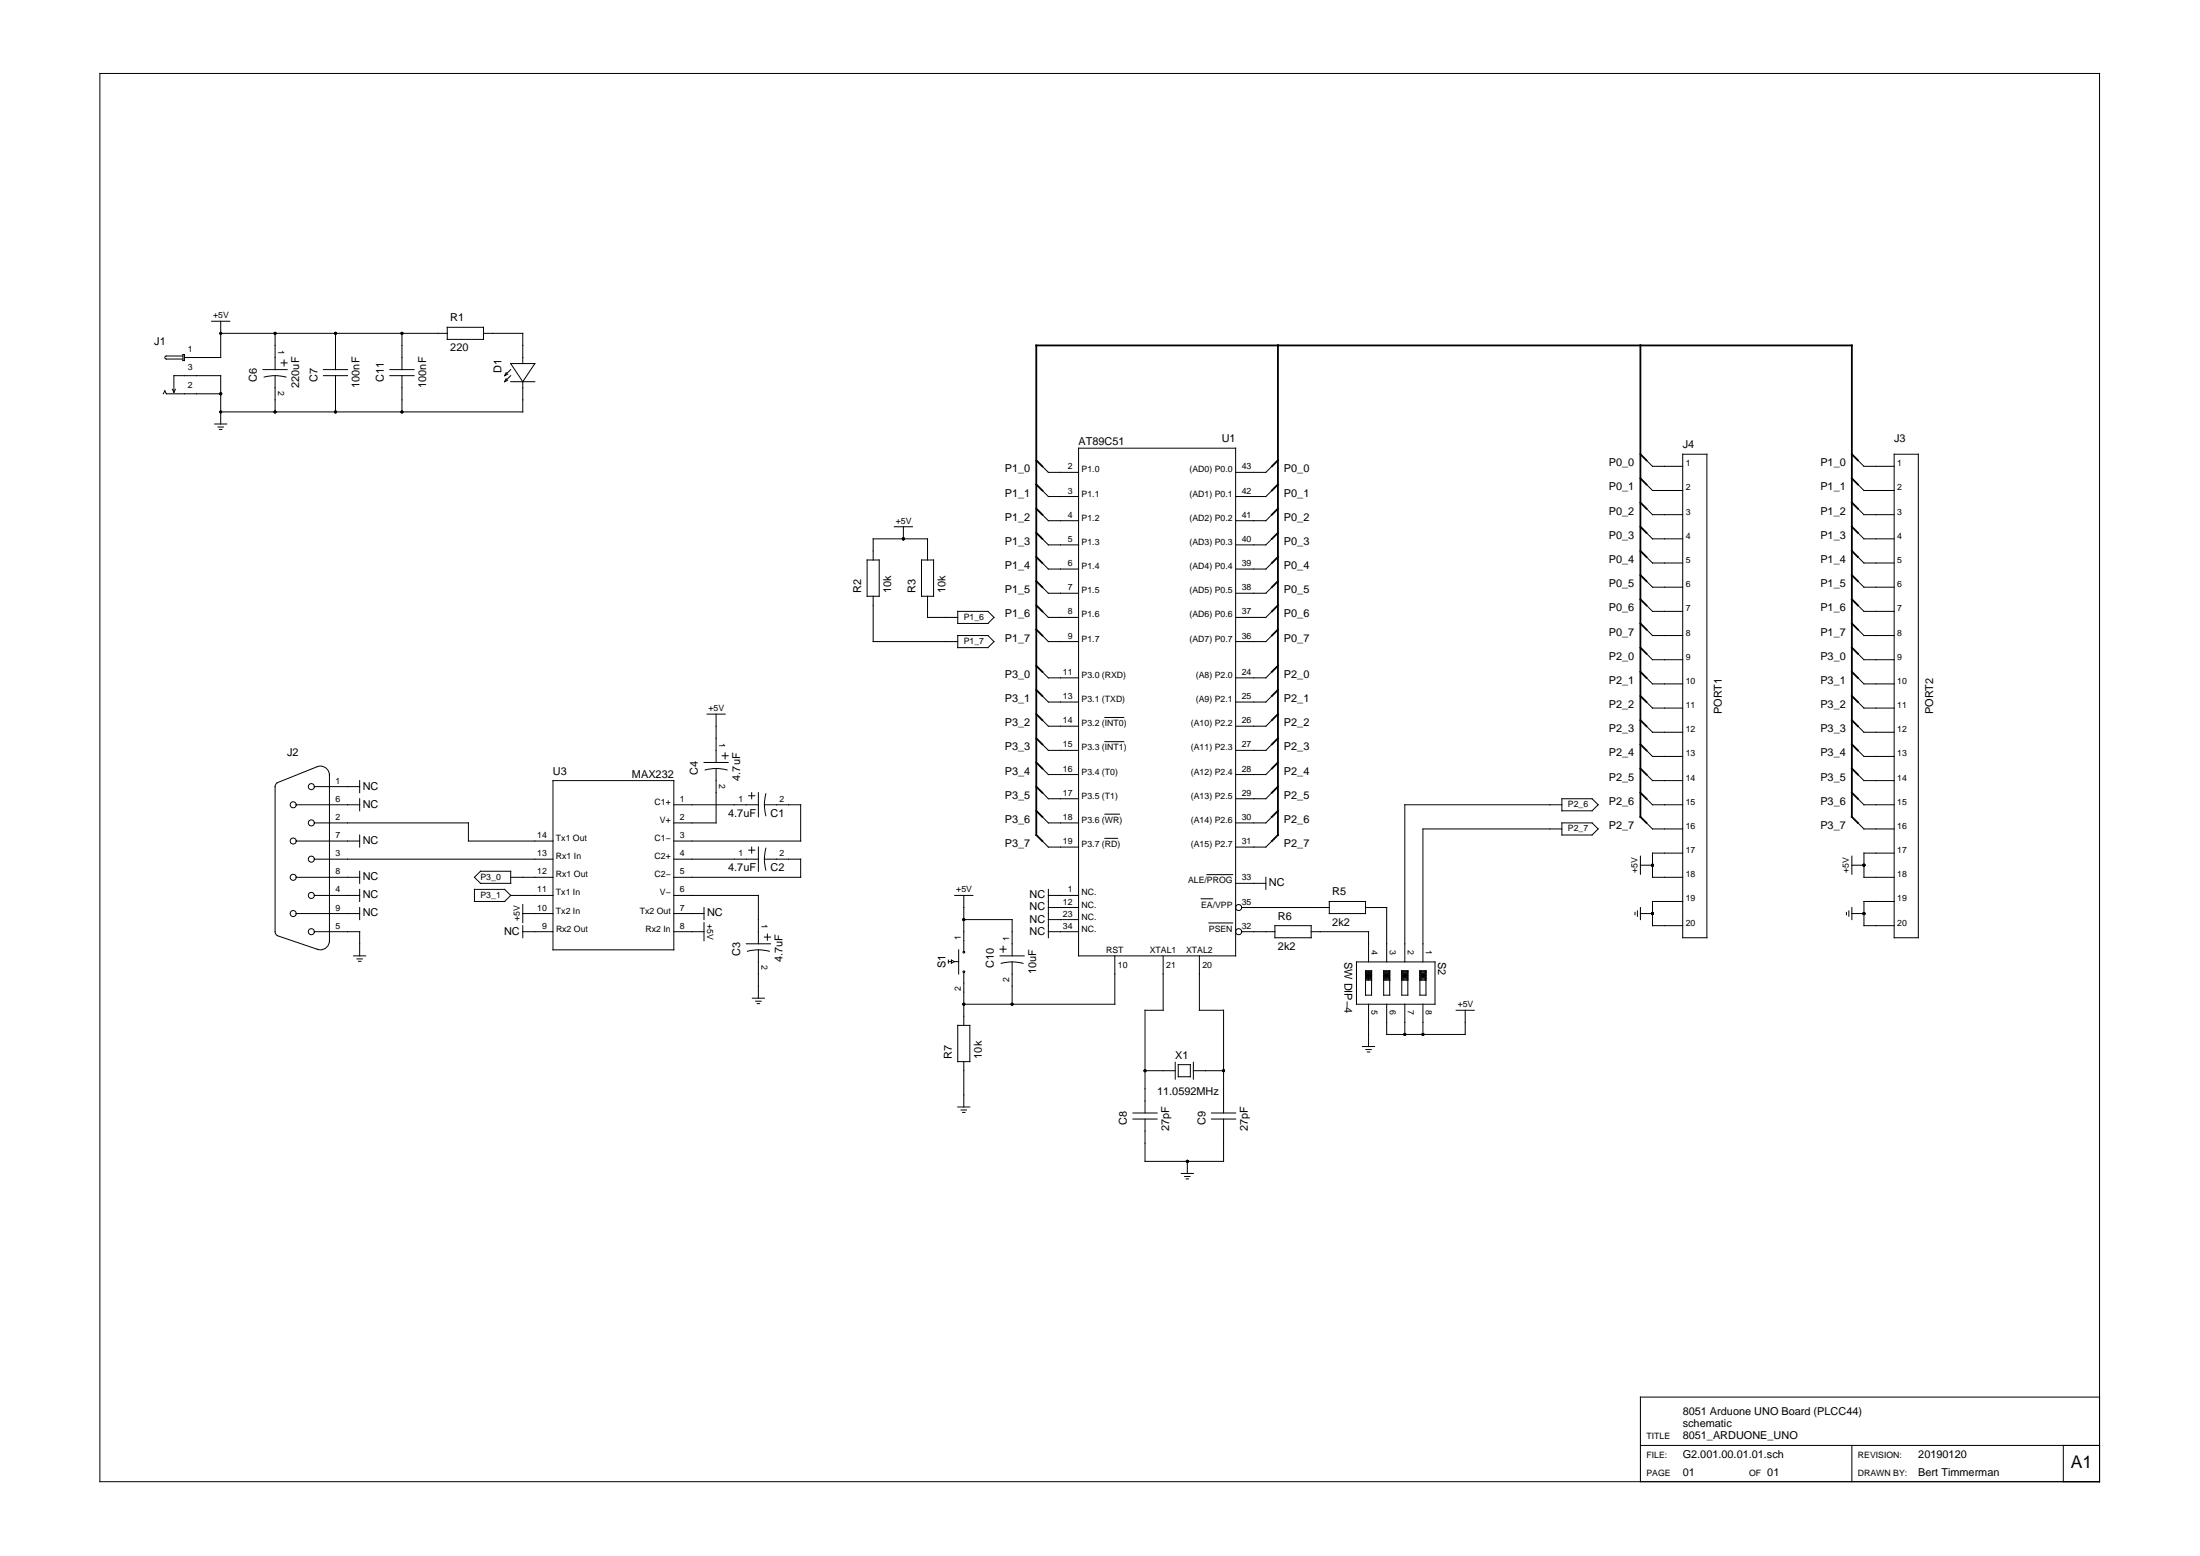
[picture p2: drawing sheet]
<svg xmlns="http://www.w3.org/2000/svg" width="420mm" height="297mm" viewBox="0 0 420 297" stroke-linecap="round" stroke-linejoin="round" font-family="sans-serif">
<g fill="none" stroke="#000" stroke-width=".19">
<path d="M19.1 14h381.9v268.9h-381.9zM31.2 75.2l.3-.6 .3 .6h10.4M32.9 74.3l.3 .6M33.2 74.9v-3.2h9v9.2M33.5 74.3l-.3 .6M34.9 68h-3.1a.29 .29 0 0 0-.3 .3 .29 .29 0 0 0 .3 .2h3.1M34.9 67.7h.3v1.1h-.3zM40.4 61.3h3.5M42.2 61.3v7h-7M42.2 63.6h43.2M50.2 70.6h4.6M50.4 72a8.1 8.1 0 0 1 4.2 0"/>
<path d="M52.5 63.6v7M52.5 71.7v6.9M53.7 69.3h1.1M54.3 68.7v1.2M61.8 71.7h4.6M61.8 70.6h4.6M64.1 63.6v7M64.1 71.7v6.9M74.5 71.7h4.6M74.5 70.6h4.6M76.8 63.6v7M76.8 71.7v6.9"/>
<path d="M85.4 62.5h6.9v2.3h-6.9zM92.3 63.6h7.5v5.8M96.7 72.3l-.3 .6M96.7 71.1l-.3 .6M97 72.6l-.6 .3M97 71.4l-.6 .3M97.5 70.6l-1.1 1.1M97.5 71.7l-1.1 1.2M97.5 69.4h4.6l-2.3 3.5zM97.5 72.9h4.6M99.8 72.9v5.7h-57.6M41 80.9h2.3"/>
<path d="M41.6 81.5h1.1M41.9 82h.5M199.1 89l1.1 1.2h5.8M199.1 93.6l1.1 1.2h5.8M199.1 98.3l1.1 1.1h5.8M206 85.6h30v96.9h-30zM242.9 89l-1.1 1.2h-5.8M242.9 93.6l-1.1 1.2h-5.8M242.9 98.3l-1.1 1.1h-5.8M314.4 87.9l1.2 1.1h5.8M314.4 92.5l1.2 1.1h5.8M314.4 97.1l1.2 1.2h5.8"/>
<path d="M321.4 86.7h4.6v92.3h-4.6zM354.8 87.9l1.2 1.1h5.7M354.8 92.5l1.2 1.1h5.7M354.8 97.1l1.2 1.2h5.7M361.7 86.7h4.7v92.3h-4.7zM165.6 106.9h2.3v6.9h-2.3zM166.8 106.9v-4h10.3v4M166.8 113.8v8.7h16.1M170.8 100.6h3.5M172.5 100.6v2.3M176 106.9h2.3v6.9h-2.3zM177.1 113.8v4.1h5.8"/>
<path d="M182.9 116.7h5.8l1.1 1.2-1.1 1.1h-5.8zM199.1 102.9l1.1 1.1h5.8M199.1 107.5l1.1 1.1h5.8M199.1 112.1l1.1 1.1h5.8M199.1 116.7l1.1 1.2h5.8M242.9 102.9l-1.1 1.1h-5.8M242.9 107.5l-1.1 1.1h-5.8M242.9 112.1l-1.1 1.1h-5.8M242.9 116.7l-1.1 1.2h-5.8M314.4 101.7l1.2 1.2h5.8M314.4 106.3l1.2 1.2h5.8M314.4 110.9l1.2 1.2h5.8"/>
<path d="M314.4 115.6l1.2 1.1h5.8M354.8 101.7l1.2 1.2h5.7M354.8 106.3l1.2 1.2h5.7M354.8 110.9l1.2 1.2h5.7M354.8 115.6l1.2 1.1h5.7M135 136.3h3.5M136.8 136.3v9.3M182.9 121.3h5.8l1.1 1.2-1.1 1.1h-5.8zM199.1 121.3l1.1 1.2h5.8M199.1 128.2l1.1 1.2h5.8M199.1 132.9l1.1 1.1h5.8M199.1 137.5l1.1 1.1h5.8"/>
<path d="M211 137h3.6M242.9 121.3l-1.1 1.2h-5.8M242.9 128.2l-1.1 1.2h-5.8M242.9 132.9l-1.1 1.1h-5.8M242.9 137.5l-1.1 1.1h-5.8M314.4 120.2l1.2 1.1h5.8M314.4 124.8l1.2 1.1h5.8M314.4 129.4l1.2 1.2h5.8M314.4 134l1.2 1.2h5.8M314.4 138.6l1.2 1.2h5.8M354.8 120.2l1.2 1.1h5.7M354.8 124.8l1.2 1.1h5.7"/>
<path d="M354.8 129.4l1.2 1.2h5.7M354.8 134l1.2 1.2h5.7M354.8 138.6l1.2 1.2h5.7M56.6 153.6h12.1M60 157.1h29.5v3.5h16.1M60 150.2h8.7M62.9 148a1.72 1.72 0 0 0-2.3-1.6l-7.6 3-.4 .5-.1 28 .1 .3 .4 .4M62.9 147.8v31.9M68.7 149v2.3M68.7 152.5v2.3M68.7 159.4v2.3M105.6 149h23.1v32.3h-23.1z"/>
<path d="M128.7 153.6h16.1M134.5 145.6h4.6M134.7 147a8.1 8.1 0 0 1 4.2 0M136.8 146.7v10.4h-8.1M137.9 144.3h1.2M138.5 143.7v1.2M143 151.9h1.1M143.6 151.3v1.2M144.8 151.3v4.6M146 153.6h6.9v7h-24.2M146.3 151.5a8.1 8.1 0 0 0 0 4.2M199.1 155.9l1.1 1.2h5.8"/>
<path d="M199.1 142.1l1.1 1.1h5.8M199.1 146.7l1.1 1.2h5.8M199.1 151.3l1.1 1.2h5.8M211 141.6h3.6M211 155.4h2.8M242.9 155.9l-1.1 1.2h-5.8M242.9 142.1l-1.1 1.1h-5.8M242.9 146.7l-1.1 1.2h-5.8M242.9 151.3l-1.1 1.2h-5.8M298.3 157.1h5.8l1.1 1.1-1.1 1.2h-5.8zM298.3 153.6h-30v30M298.3 158.2h-26.5v25.4"/>
<path d="M298.3 152.5h5.8l1.1 1.1-1.1 1.2h-5.8zM314.4 152.5l1.2 1.1h5.8M314.4 147.9l1.2 1.1h5.8M314.4 143.2l1.2 1.2h5.8M314.4 157.1l1.2 1.1h5.8M354.8 152.5l1.2 1.1h5.7M354.8 147.9l1.2 1.1h5.7M354.8 143.2l1.2 1.2h5.7M354.8 157.1l1.2 1.1h5.7M53 178.6l7.6 2.6M56.6 160.6h12.1M56.6 167.5h12.1"/>
<path d="M56.6 174.4h12.1M60 164h45.6M60 170.9h8.7M60 177.9h8.7v4.6M62.9 179.6a1.73 1.73 0 0 1-2.3 1.6M68.7 166.3v2.3M68.7 169.8v2.3M68.7 173.2v2.4M90.6 169.8h5.8l1.1 1.1-1.1 1.2h-5.8zM90.6 167.5l1.2-1.2h5.7v2.3h-5.7zM97.5 167.5h8.1M97.5 170.9h8.1"/>
<path d="M99.8 172.7v3.4M99.8 176.7v2.3M99.8 174.4h5.8M99.8 177.9h5.8M128.7 164h16.1M128.7 170.9h16.1v9.3M128.7 174.4h5.8M128.7 177.9h5.8M134.5 173.2v2.4M134.5 176.1v3.5M143 162.3h1.1M143.6 161.7v1.2"/>
<path d="M144.8 161.7v4.6M146 164h6.9v3.5h-24.2M146 178.9h1.1M146.3 161.9a8.1 8.1 0 0 0 0 4.2M146.6 178.3v1.2M182.3 170.9h3.5M184.1 170.9v10.7M184.1 175.6h9.2v6.9M199.1 160.6l1.1 1.1h5.8M200.2 170.9h5.8M200.2 177.9h5.8M200.2 175.6h5.8"/>
<path d="M200.2 173.2h5.8M200.2 169.8v9.2M211 160h2.4M229.4 171.6h2.2M230.5 167h4.9M230.9 176.2h4.5M236 168.6h5.8M237.1 177.9h6.4M237.1 173.2h16.8M241.8 167.5v2.3M242.9 160.6l-1.1 1.1h-5.8M243.5 176.7h6.9v2.3h-6.9z"/>
<path d="M250.4 177.9h11v5.7M253.9 172.1h6.9v2.3h-6.9zM260.8 173.2h4v10.4M312.3 174.2v.4M312.7 173.9v1M313.3 163.4v3.5M313.3 173.2v2.4M313.3 174.4h2.3M313.3 165.2h2.3M321.4 162.9h-5.8v4.6h5.8M321.4 172.1h-5.8v4.6h5.8M352.6 174.2v.4"/>
<path d="M353.1 173.9v1M353.7 163.4v3.5M353.7 173.2v2.4M353.7 174.4h2.3M353.7 165.2h2.3M361.7 162.9h-5.7v4.6h5.7M361.7 172.1h-5.7v4.6h5.7M67.5 182.5h2.3M68.2 183.1h1M68.5 183.5h.4M142.5 180.2h4.6M142.7 181.6a8.1 8.1 0 0 1 4.2 0"/>
<path d="M143.7 190.6h2.3M144.3 191.1h1.1M144.6 191.6h.5M144.8 181.3v9.3M181.1 183.3v.6M181.1 183.6h.6M181.7 183.3l.6 .3-.6 .3zM182.3 183.6h.8M182.9 195.7h2.3v7h-2.3zM183.1 181.3v4.6M184.1 185.6v10.1M191 182.5h4.6"/>
<path d="M191 181.2h1.1M191.2 183.9a8.1 8.1 0 0 1 4.2 0M191.6 180.6v1.2M193.3 183.6v8.1M212.9 182.5v9.2h-28.8M222.1 182.5v10.4h-3.4v19.6M229.1 182.5v10.4h4.6v19.6M259.1 183.6h15v8.1h-15zM260.2 199.8h2.3M260.8 185.4v4.6h1.1v-4.6M260.8 185.4h1.1M260.8 185.4l1.1 1.7h-1.1l1.1-1.7"/>
<path d="M260.8 186.2h1.1M260.8 185.9l1.1 .6M260.8 185.6l1.1 1.2M261.1 185.4l.6 1.7M261.4 185.4v1.7M261.4 191.7v8.1M261.7 185.4l-.6 1.7M261.9 185.9l-1.1 .6M261.9 185.6l-1.1 1.2M264.3 185.4v4.6h1.1v-4.6M264.3 185.4h1.1M264.3 185.4l1.1 1.7h-1.1l1.1-1.7"/>
<path d="M264.3 186.2h1.1M264.3 185.9l1.1 .6M264.3 185.6l1.1 1.2M264.5 185.4l.6 1.7M264.8 185.4v1.7M264.8 191.7v5.8h15v-4.6M265.1 185.4l-.6 1.7M265.4 185.9l-1.1 .6M265.4 185.6l-1.1 1.2M267.7 185.4v4.6h1.2v-4.6M267.7 185.4h1.2M267.7 185.4l1.2 1.7h-1.2l1.2-1.7"/>
<path d="M267.7 186.2h1.2M267.7 185.9l1.2 .6M267.7 185.6l1.2 1.2M268 185.4l.6 1.7M268.3 185.4v1.7M268.3 191.7v5.8M268.6 185.4l-.6 1.7M268.9 185.9l-1.2 .6M268.9 185.6l-1.2 1.2M271.2 185.4v4.6h1.1v-4.6M271.2 185.4h1.1M271.2 185.4l1.1 1.7h-1.1l1.1-1.7"/>
<path d="M271.2 186.2h1.1M271.2 185.9l1.1 .6M271.2 185.6l1.1 1.2M271.5 185.4l.5 1.7M271.8 185.4v1.7M271.8 191.7v5.8M272 185.4l-.5 1.7M272.3 185.9l-1.1 .6M272.3 185.6l-1.1 1.2M278.1 192.9h3.5M182.9 211.3h2.3M183.5 211.9h1.1"/>
<path d="M183.8 212.4h.5M184.1 202.7v8.6M216.4 212.5h4.6M216.4 213.6h4.6M218.7 204.4h5.7M218.7 213.6v8.1h15v-8.1M224.4 202.8v3.2M225 203.2h2.3v2.4h-2.3zM227.9 204.4h5.8M227.9 202.8v3.2M231.4 212.5h4.6M231.4 213.6h4.6"/>
<path d="M260.8 200.4h1.1M261.1 200.8h.5M225.6 224h2.3M226.2 224.6h1.1M226.5 225.1h.5M226.8 221.7v2.3M313.3 275.9h87.7M353.7 275.9v7M394.1 275.9v7M401 266.7h-87.7v16.2"/>
<circle cx="56" cy="153.6" r=".58"/>
<circle cx="59.5" cy="150.2" r=".58"/>
<circle cx="59.5" cy="157.1" r=".58"/>
<circle cx="56" cy="174.4" r=".58"/>
<circle cx="56" cy="167.5" r=".58"/>
<circle cx="56" cy="160.6" r=".58"/>
<circle cx="59.5" cy="164" r=".58"/>
<circle cx="59.5" cy="170.9" r=".58"/>
<circle cx="59.5" cy="177.9" r=".58"/>
<circle cx="236.6" cy="173.2" r=".58"/>
<circle cx="236.6" cy="177.9" r=".58"/>
<circle cx="184.1" cy="181.8" r=".16"/>
<circle cx="184.1" cy="185.5" r=".16"/>
</g>
<g fill="#000">
<circle cx="42.2" cy="75.2" r=".29"/>
<circle cx="42.2" cy="63.6" r=".29"/>
<circle cx="42.2" cy="78.6" r=".29"/>
<circle cx="52.5" cy="63.6" r=".29"/>
<circle cx="52.5" cy="78.6" r=".29"/>
<circle cx="64.1" cy="63.6" r=".29"/>
<circle cx="64.1" cy="78.6" r=".29"/>
<circle cx="76.8" cy="63.6" r=".29"/>
<circle cx="76.8" cy="78.6" r=".29"/>
<circle cx="244.1" cy="65.9" r=".17"/>
<circle cx="313.3" cy="65.9" r=".17"/>
<circle cx="172.5" cy="102.9" r=".29"/>
<circle cx="184.1" cy="175.6" r=".29"/>
<circle cx="315.6" cy="165.2" r=".29"/>
<circle cx="315.6" cy="174.4" r=".29"/>
<circle cx="356" cy="165.2" r=".29"/>
<circle cx="356" cy="174.4" r=".29"/>
<circle cx="184.1" cy="191.7" r=".29"/>
<circle cx="193.3" cy="191.7" r=".29"/>
<circle cx="268.3" cy="197.5" r=".29"/>
<circle cx="271.8" cy="197.5" r=".29"/>
<circle cx="218.7" cy="204.4" r=".29"/>
<circle cx="233.7" cy="204.4" r=".29"/>
<circle cx="226.8" cy="221.7" r=".29"/>
</g>
<g fill="none" stroke="#000" stroke-width=".35">
<path d="M244.1 65.9v93.5l-1.2 1.2M313.3 65.9v90l1.1 1.2M197.9 87.9l1.2 1.1M197.9 92.5l1.2 1.1M197.9 97.1l1.2 1.2M244.1 87.9l-1.2 1.1M244.1 92.5l-1.2 1.1M244.1 97.1l-1.2 1.2M313.3 95.9l1.1 1.2M313.3 91.3l1.1 1.2M313.3 86.7l1.1 1.2M353.7 86.7l1.1 1.2"/>
<path d="M353.7 91.3l1.1 1.2M353.7 95.9l1.1 1.2M197.9 101.7l1.2 1.2M197.9 106.3l1.2 1.2M197.9 110.9l1.2 1.2M197.9 115.6l1.2 1.1M244.1 101.7l-1.2 1.2M244.1 106.3l-1.2 1.2M244.1 110.9l-1.2 1.2M244.1 115.6l-1.2 1.1M313.3 119l1.1 1.2M313.3 114.4l1.1 1.2"/>
<path d="M313.3 109.8l1.1 1.1M313.3 105.2l1.1 1.1M313.3 100.6l1.1 1.1M353.7 100.6l1.1 1.1M353.7 105.2l1.1 1.1M353.7 109.8l1.1 1.1M353.7 114.4l1.1 1.2M353.7 119l1.1 1.2M197.9 120.2l1.2 1.1M197.9 127.1l1.2 1.1M197.9 131.7l1.2 1.2M197.9 136.3l1.2 1.2"/>
<path d="M244.1 120.2l-1.2 1.1M244.1 127.1l-1.2 1.1M244.1 131.7l-1.2 1.2M244.1 136.3l-1.2 1.2M313.3 137.5l1.1 1.1M313.3 132.9l1.1 1.1M313.3 128.2l1.1 1.2M313.3 123.6l1.1 1.2M353.7 123.6l1.1 1.2M353.7 128.2l1.1 1.2M353.7 132.9l1.1 1.1M353.7 137.5l1.1 1.1"/>
<path d="M197.9 140.9l1.2 1.2M197.9 145.6l1.2 1.1M197.9 150.2l1.2 1.1M197.9 154.8l1.2 1.1M244.1 140.9l-1.2 1.2M244.1 145.6l-1.2 1.1M244.1 150.2l-1.2 1.1M244.1 154.8l-1.2 1.1M313.3 151.3l1.1 1.2M313.3 146.7l1.1 1.2M313.3 142.1l1.1 1.1M353.7 142.1l1.1 1.1"/>
<path d="M353.7 146.7l1.1 1.2M353.7 151.3l1.1 1.2M354.8 157.1l-1.1-1.2v-90h-155.8v93.5l1.2 1.2"/>
</g>
<text font-size="3.3" x="395.5" y="280.3">A1</text>
<g font-size="2.1">
<text x="29.5" y="65.9">J1</text>
<text x="86" y="61.3">R1</text>
<text x="86" y="67.1">220</text>
<text x="95.8" y="71.1" transform="rotate(-90 95.8 71.1)">D1</text>
<text x="49.1" y="72.9" transform="rotate(-90 49.1 72.9)">C6</text>
<text x="57.1" y="74" transform="rotate(-90 57.1 74)">220uF</text>
<text x="60.6" y="72.9" transform="rotate(-90 60.6 72.9)">C7</text>
<text x="68.7" y="74" transform="rotate(-90 68.7 74)">100nF</text>
<text x="73.3" y="72.9" transform="rotate(-90 73.3 72.9)">C11</text>
<text x="81.4" y="74" transform="rotate(-90 81.4 74)">100nF</text>
<text x="206" y="85">AT89C51</text>
<text x="233.3" y="84.4">U1</text>
<text x="307.3" y="89">P0_0</text>
<text x="321.4" y="85.6">J4</text>
<text x="347.7" y="89">P1_0</text>
<text x="361.7" y="84.4">J3</text>
<text x="191.9" y="90.2">P1_0</text>
<text x="191.9" y="94.8">P1_1</text>
<text x="245.2" y="90.2">P0_0</text>
<text x="245.2" y="94.8">P0_1</text>
<text x="307.3" y="93.6">P0_1</text>
<text x="347.7" y="93.6">P1_1</text>
<text x="191.9" y="99.4">P1_2</text>
<text x="245.2" y="99.4">P0_2</text>
<text x="307.3" y="98.3">P0_2</text>
<text x="347.7" y="98.3">P1_2</text>
<text x="191.9" y="104">P1_3</text>
<text x="245.2" y="104">P0_3</text>
<text x="307.3" y="102.9">P0_3</text>
<text x="307.3" y="107.5">P0_4</text>
<text x="347.7" y="102.9">P1_3</text>
<text x="347.7" y="107.5">P1_4</text>
<text x="164.5" y="113.2" transform="rotate(-90 164.5 113.2)">R2</text>
<text x="170.2" y="113.2" transform="rotate(-90 170.2 113.2)">10k</text>
<text x="174.8" y="113.2" transform="rotate(-90 174.8 113.2)">R3</text>
<text x="180.6" y="113.2" transform="rotate(-90 180.6 113.2)">10k</text>
<text x="191.9" y="108.6">P1_4</text>
<text x="191.9" y="113.2">P1_5</text>
<text x="245.2" y="108.6">P0_4</text>
<text x="245.2" y="113.2">P0_5</text>
<text x="307.3" y="112.1">P0_5</text>
<text x="347.7" y="112.1">P1_5</text>
<text x="191.9" y="117.9">P1_6</text>
<text x="245.2" y="117.9">P0_6</text>
<text x="307.3" y="116.7">P0_6</text>
<text x="347.7" y="116.7">P1_6</text>
<text x="191.9" y="122.5">P1_7</text>
<text x="245.2" y="122.5">P0_7</text>
<text x="307.3" y="121.3">P0_7</text>
<text x="307.3" y="125.9">P2_0</text>
<text x="347.7" y="121.3">P1_7</text>
<text x="347.7" y="125.9">P3_0</text>
<text x="191.9" y="129.4">P3_0</text>
<text x="245.2" y="129.4">P2_0</text>
<text x="307.3" y="130.6">P2_1</text>
<text x="347.7" y="130.6">P3_1</text>
<text x="191.9" y="134">P3_1</text>
<text x="245.2" y="134">P2_1</text>
<text x="307.3" y="135.2">P2_2</text>
<text x="328.8" y="136.3" transform="rotate(-90 328.8 136.3)">PORT1</text>
<text x="347.7" y="135.2">P3_2</text>
<text x="369.2" y="136.3" transform="rotate(-90 369.2 136.3)">PORT2</text>
<text x="191.9" y="138.6">P3_2</text>
<text x="191.9" y="143.2">P3_3</text>
<text x="245.2" y="138.6">P2_2</text>
<text x="245.2" y="143.2">P2_3</text>
<text x="307.3" y="139.8">P2_3</text>
<text x="347.7" y="139.8">P3_3</text>
<text x="54.8" y="144.4">J2</text>
<text x="105.6" y="147.9">U3</text>
<text x="120.7" y="148.4">MAX232</text>
<text x="133.3" y="147.9" transform="rotate(-90 133.3 147.9)">C4</text>
<text x="141.4" y="149" transform="rotate(-90 141.4 149)">4.7uF</text>
<text x="191.9" y="147.9">P3_4</text>
<text x="245.2" y="147.9">P2_4</text>
<text x="307.3" y="144.4">P2_4</text>
<text x="307.3" y="149">P2_5</text>
<text x="347.7" y="144.4">P3_4</text>
<text x="347.7" y="149">P3_5</text>
<text x="69.3" y="150.7">NC</text>
<text x="69.3" y="154.2">NC</text>
<text x="139.1" y="155.9">4.7uF</text>
<text x="147.1" y="155.9">C1</text>
<text x="191.9" y="152.5">P3_5</text>
<text x="245.2" y="152.5">P2_5</text>
<text x="307.3" y="153.6">P2_6</text>
<text x="347.7" y="153.6">P3_6</text>
<text x="69.3" y="161.1">NC</text>
<text x="191.9" y="157.1">P3_6</text>
<text x="191.9" y="161.7">P3_7</text>
<text x="245.2" y="157.1">P2_6</text>
<text x="245.2" y="161.7">P2_7</text>
<text x="307.3" y="158.2">P2_7</text>
<text x="347.7" y="158.2">P3_7</text>
<text x="139.1" y="166.3">4.7uF</text>
<text x="147.1" y="166.3">C2</text>
<text x="69.3" y="168">NC</text>
<text x="69.3" y="171.5">NC</text>
<text x="196.6" y="171.5">NC</text>
<text x="196.6" y="173.8">NC</text>
<text x="242.3" y="169.2">NC</text>
<text x="254.4" y="170.9">R5</text>
<text x="69.3" y="174.9">NC</text>
<text x="96.3" y="178.4">NC</text>
<text x="135" y="174.9">NC</text>
<text x="196.6" y="176.1">NC</text>
<text x="196.6" y="178.4">NC</text>
<text x="244.1" y="175.6">R6</text>
<text x="254.4" y="176.7">2k2</text>
<text x="141.4" y="182.5" transform="rotate(-90 141.4 182.5)">C3</text>
<text x="149.5" y="183.6" transform="rotate(-90 149.5 183.6)">4.7uF</text>
<text x="180.6" y="184.8" transform="rotate(-90 180.6 184.8)">S1</text>
<text x="189.8" y="184.8" transform="rotate(-90 189.8 184.8)">C10</text>
<text x="197.9" y="185.9" transform="rotate(-90 197.9 185.9)">10uF</text>
<text x="244.1" y="181.3">2k2</text>
<text x="256.8" y="183.6" transform="rotate(90 256.8 183.6)">SW DIP−4</text>
<text x="274.6" y="183.6" transform="rotate(90 274.6 183.6)">S2</text>
<text x="181.8" y="202.1" transform="rotate(-90 181.8 202.1)">R7</text>
<text x="187.5" y="202.1" transform="rotate(-90 187.5 202.1)">10k</text>
<text x="224.4" y="202.1">X1</text>
<text x="221" y="209">11.0592MHz</text>
<text x="215.2" y="214.8" transform="rotate(-90 215.2 214.8)">C8</text>
<text x="223.3" y="215.9" transform="rotate(-90 223.3 215.9)">27pF</text>
<text x="230.2" y="214.8" transform="rotate(-90 230.2 214.8)">C9</text>
<text x="238.3" y="215.9" transform="rotate(-90 238.3 215.9)">27pF</text>
<text x="321.4" y="274.8">8051_ARDUONE_UNO</text>
<text x="321.4" y="272.5">schematic</text>
<text x="321.4" y="270.2">8051 Arduone UNO Board (PLCC44)</text>
<text x="321.4" y="281.7">01</text>
<text x="321.4" y="278.2">G2.001.00.01.01.sch</text>
<text x="337.5" y="281.7">01</text>
<text x="366.4" y="278.2">20190120</text>
<text x="366.4" y="281.7">Bert Timmerman</text>
</g>
<g font-size="1.7">
<text x="40.7" y="60.8">+5V</text>
<text x="35.9" y="67.2">1</text>
<text x="35.9" y="70.6">3</text>
<text x="53.1" y="66.7" transform="rotate(90 53.1 66.7)">1</text>
<text x="35.9" y="74.1">2</text>
<text x="53.1" y="74.6" transform="rotate(90 53.1 74.6)">2</text>
<text x="203.9" y="89.6">2</text>
<text x="237.1" y="89.6">43</text>
<text x="321.9" y="89">1</text>
<text x="362.3" y="89">1</text>
<text x="203.9" y="94.2">3</text>
<text x="206.6" y="90.2">P1.0</text>
<text x="206.6" y="94.8">P1.1</text>
<text x="227.2" y="90.2">(AD0) P0.0</text>
<text x="227.2" y="94.8">(AD1) P0.1</text>
<text x="237.1" y="94.2">42</text>
<text x="321.9" y="93.6">2</text>
<text x="362.3" y="93.6">2</text>
<text x="171.1" y="100">+5V</text>
<text x="203.9" y="98.8">4</text>
<text x="206.6" y="99.4">P1.2</text>
<text x="227.2" y="99.4">(AD2) P0.2</text>
<text x="237.1" y="98.8">41</text>
<text x="321.9" y="98.3">3</text>
<text x="362.3" y="98.3">3</text>
<text x="203.9" y="103.4">5</text>
<text x="206.6" y="104">P1.3</text>
<text x="227.2" y="104">(AD3) P0.3</text>
<text x="237.1" y="103.4">40</text>
<text x="321.9" y="102.9">4</text>
<text x="321.9" y="107.5">5</text>
<text x="362.3" y="102.9">4</text>
<text x="362.3" y="107.5">5</text>
<text x="203.9" y="108.1">6</text>
<text x="203.9" y="112.7">7</text>
<text x="206.6" y="108.6">P1.4</text>
<text x="206.6" y="113.2">P1.5</text>
<text x="227.2" y="108.6">(AD4) P0.4</text>
<text x="227.2" y="113.2">(AD5) P0.5</text>
<text x="237.1" y="108.1">39</text>
<text x="237.1" y="112.7">38</text>
<text x="321.9" y="112.1">6</text>
<text x="362.3" y="112.1">6</text>
<text x="184.1" y="118.3">P1_6</text>
<text x="203.9" y="117.3">8</text>
<text x="206.6" y="117.9">P1.6</text>
<text x="227.2" y="117.9">(AD6) P0.6</text>
<text x="237.1" y="117.3">37</text>
<text x="321.9" y="116.7">7</text>
<text x="362.3" y="116.7">7</text>
<text x="184.1" y="122.9">P1_7</text>
<text x="203.9" y="121.9">9</text>
<text x="206.6" y="122.5">P1.7</text>
<text x="227.2" y="122.5">(AD7) P0.7</text>
<text x="237.1" y="121.9">36</text>
<text x="321.9" y="121.3">8</text>
<text x="321.9" y="125.9">9</text>
<text x="362.3" y="121.3">8</text>
<text x="362.3" y="125.9">9</text>
<text x="203" y="128.8">11</text>
<text x="206.6" y="129.4">P3.0 (RXD)</text>
<text x="228.4" y="129.4">(A8) P2.0</text>
<text x="237.1" y="128.8">24</text>
<text x="321.9" y="130.6">10</text>
<text x="362.3" y="130.6">10</text>
<text x="135.3" y="135.7">+5V</text>
<text x="203" y="133.4">13</text>
<text x="206.6" y="134">P3.1 (TXD)</text>
<text x="228.4" y="134">(A9) P2.1</text>
<text x="237.1" y="133.4">25</text>
<text x="321.9" y="135.2">11</text>
<text x="362.3" y="135.2">11</text>
<text x="137.3" y="141.7" transform="rotate(90 137.3 141.7)">1</text>
<text x="203" y="138.1">14</text>
<text x="203" y="142.7">15</text>
<text x="206.6" y="138.6">P3.2 (INT0)</text>
<text x="206.6" y="143.2">P3.3 (INT1)</text>
<text x="227.4" y="138.6">(A10) P2.2</text>
<text x="227.4" y="143.2">(A11) P2.3</text>
<text x="237.1" y="138.1">26</text>
<text x="237.1" y="142.7">27</text>
<text x="321.9" y="139.8">12</text>
<text x="362.3" y="139.8">12</text>
<text x="64.1" y="149.6">1</text>
<text x="137.3" y="149.6" transform="rotate(90 137.3 149.6)">2</text>
<text x="203" y="147.3">16</text>
<text x="206.6" y="147.9">P3.4 (T0)</text>
<text x="227.4" y="147.9">(A12) P2.4</text>
<text x="237.1" y="147.3">28</text>
<text x="321.9" y="144.4">13</text>
<text x="321.9" y="149">14</text>
<text x="362.3" y="144.4">13</text>
<text x="362.3" y="149">14</text>
<text x="64.1" y="153.1">6</text>
<text x="125" y="153.6">C1+</text>
<text x="129.8" y="153.1">1</text>
<text x="141" y="153.1">1</text>
<text x="148.9" y="153.1">2</text>
<text x="203" y="151.9">17</text>
<text x="206.6" y="152.5">P3.5 (T1)</text>
<text x="227.4" y="152.5">(A13) P2.5</text>
<text x="237.1" y="151.9">29</text>
<text x="299.4" y="154.1">P2_6</text>
<text x="321.9" y="153.6">15</text>
<text x="362.3" y="153.6">15</text>
<text x="64.1" y="160">7</text>
<text x="64.1" y="156.5">2</text>
<text x="102.6" y="160">14</text>
<text x="106.2" y="160.6">Tx1 Out</text>
<text x="125" y="160.6">C1−</text>
<text x="126" y="157.1">V+</text>
<text x="129.8" y="156.5">2</text>
<text x="129.8" y="160">3</text>
<text x="203" y="156.5">18</text>
<text x="203" y="161.1">19</text>
<text x="206.6" y="157.1">P3.6 (WR)</text>
<text x="206.6" y="161.7">P3.7 (RD)</text>
<text x="227.4" y="157.1">(A14) P2.6</text>
<text x="227.4" y="161.7">(A15) P2.7</text>
<text x="237.1" y="156.5">30</text>
<text x="237.1" y="161.1">31</text>
<text x="299.4" y="158.7">P2_7</text>
<text x="321.9" y="158.2">16</text>
<text x="362.3" y="158.2">16</text>
<text x="64.1" y="166.9">8</text>
<text x="64.1" y="163.4">3</text>
<text x="91.8" y="167.9">P3_0</text>
<text x="102.6" y="166.9">12</text>
<text x="102.6" y="163.4">13</text>
<text x="106.2" y="167.5">Rx1 Out</text>
<text x="106.2" y="164">Rx1 In</text>
<text x="125" y="164">C2+</text>
<text x="125" y="167.5">C2−</text>
<text x="129.8" y="163.4">4</text>
<text x="129.8" y="166.9">5</text>
<text x="141" y="163.4">1</text>
<text x="148.9" y="163.4">2</text>
<text x="312.7" y="166.6" transform="rotate(-90 312.7 166.6)">+5V</text>
<text x="321.9" y="162.9">17</text>
<text x="321.9" y="167.5">18</text>
<text x="353.1" y="166.6" transform="rotate(-90 353.1 166.6)">+5V</text>
<text x="362.3" y="162.9">17</text>
<text x="362.3" y="167.5">18</text>
<text x="64.1" y="173.8">9</text>
<text x="64.1" y="170.4">4</text>
<text x="91.8" y="171.4">P3_1</text>
<text x="102.6" y="173.8">10</text>
<text x="102.6" y="170.4">11</text>
<text x="106.2" y="170.9">Tx1 In</text>
<text x="126" y="170.9">V−</text>
<text x="129.8" y="170.4">6</text>
<text x="129.8" y="173.8">7</text>
<text x="182.6" y="170.4">+5V</text>
<text x="203" y="172.7">12</text>
<text x="203.9" y="170.4">1</text>
<text x="206.6" y="173.2">NC.</text>
<text x="206.6" y="170.9">NC.</text>
<text x="226.9" y="168.6">ALE/PROG</text>
<text x="229.4" y="173.2">EA/VPP</text>
<text x="237.1" y="168.1">33</text>
<text x="237.1" y="172.7">35</text>
<text x="321.9" y="172.1">19</text>
<text x="362.3" y="172.1">19</text>
<text x="64.1" y="177.3">5</text>
<text x="99.3" y="175.8" transform="rotate(-90 99.3 175.8)">+5V</text>
<text x="103.5" y="177.3">9</text>
<text x="106.2" y="174.4">Tx2 In</text>
<text x="106.2" y="177.9">Rx2 Out</text>
<text x="122.2" y="174.4">Tx2 Out</text>
<text x="123.3" y="177.9">Rx2 In</text>
<text x="129.8" y="177.3">8</text>
<text x="135" y="176.4" transform="rotate(90 135 176.4)">+5V</text>
<text x="145.4" y="176.4" transform="rotate(90 145.4 176.4)">1</text>
<text x="183.5" y="179.4" transform="rotate(-90 183.5 179.4)">1</text>
<text x="192.7" y="179.6" transform="rotate(-90 192.7 179.6)">1</text>
<text x="203" y="175">23</text>
<text x="203" y="177.3">34</text>
<text x="206.6" y="175.6">NC.</text>
<text x="206.6" y="177.9">NC.</text>
<text x="230.9" y="177.9">PSEN</text>
<text x="237.1" y="177.3">32</text>
<text x="321.9" y="176.7">20</text>
<text x="362.3" y="176.7">20</text>
<text x="145.4" y="184.2" transform="rotate(90 145.4 184.2)">2</text>
<text x="211.2" y="181.9">RST</text>
<text x="213.5" y="184.8">10</text>
<text x="219.6" y="181.9">XTAL1</text>
<text x="222.7" y="184.8">21</text>
<text x="226.5" y="181.9">XTAL2</text>
<text x="229.6" y="184.8">20</text>
<text x="261.9" y="181.3" transform="rotate(90 261.9 181.3)">4</text>
<text x="265.4" y="181.3" transform="rotate(90 265.4 181.3)">3</text>
<text x="268.9" y="181.3" transform="rotate(90 268.9 181.3)">2</text>
<text x="272.3" y="181.3" transform="rotate(90 272.3 181.3)">1</text>
<text x="183.5" y="189.2" transform="rotate(-90 183.5 189.2)">2</text>
<text x="192.7" y="187.4" transform="rotate(-90 192.7 187.4)">2</text>
<text x="261.9" y="192.9" transform="rotate(90 261.9 192.9)">5</text>
<text x="265.4" y="192.9" transform="rotate(90 265.4 192.9)">6</text>
<text x="268.9" y="192.9" transform="rotate(90 268.9 192.9)">7</text>
<text x="272.3" y="192.9" transform="rotate(90 272.3 192.9)">8</text>
<text x="278.4" y="192.3">+5V</text>
<text x="314.4" y="274.8">TITLE</text>
<text x="314.4" y="278.2">FILE:</text>
<text x="314.4" y="281.7">PAGE</text>
<text x="334.1" y="281.7">OF</text>
<text x="354.8" y="278.2">REVISION:</text>
<text x="354.8" y="281.7">DRAWN BY:</text>
</g>
</svg>
